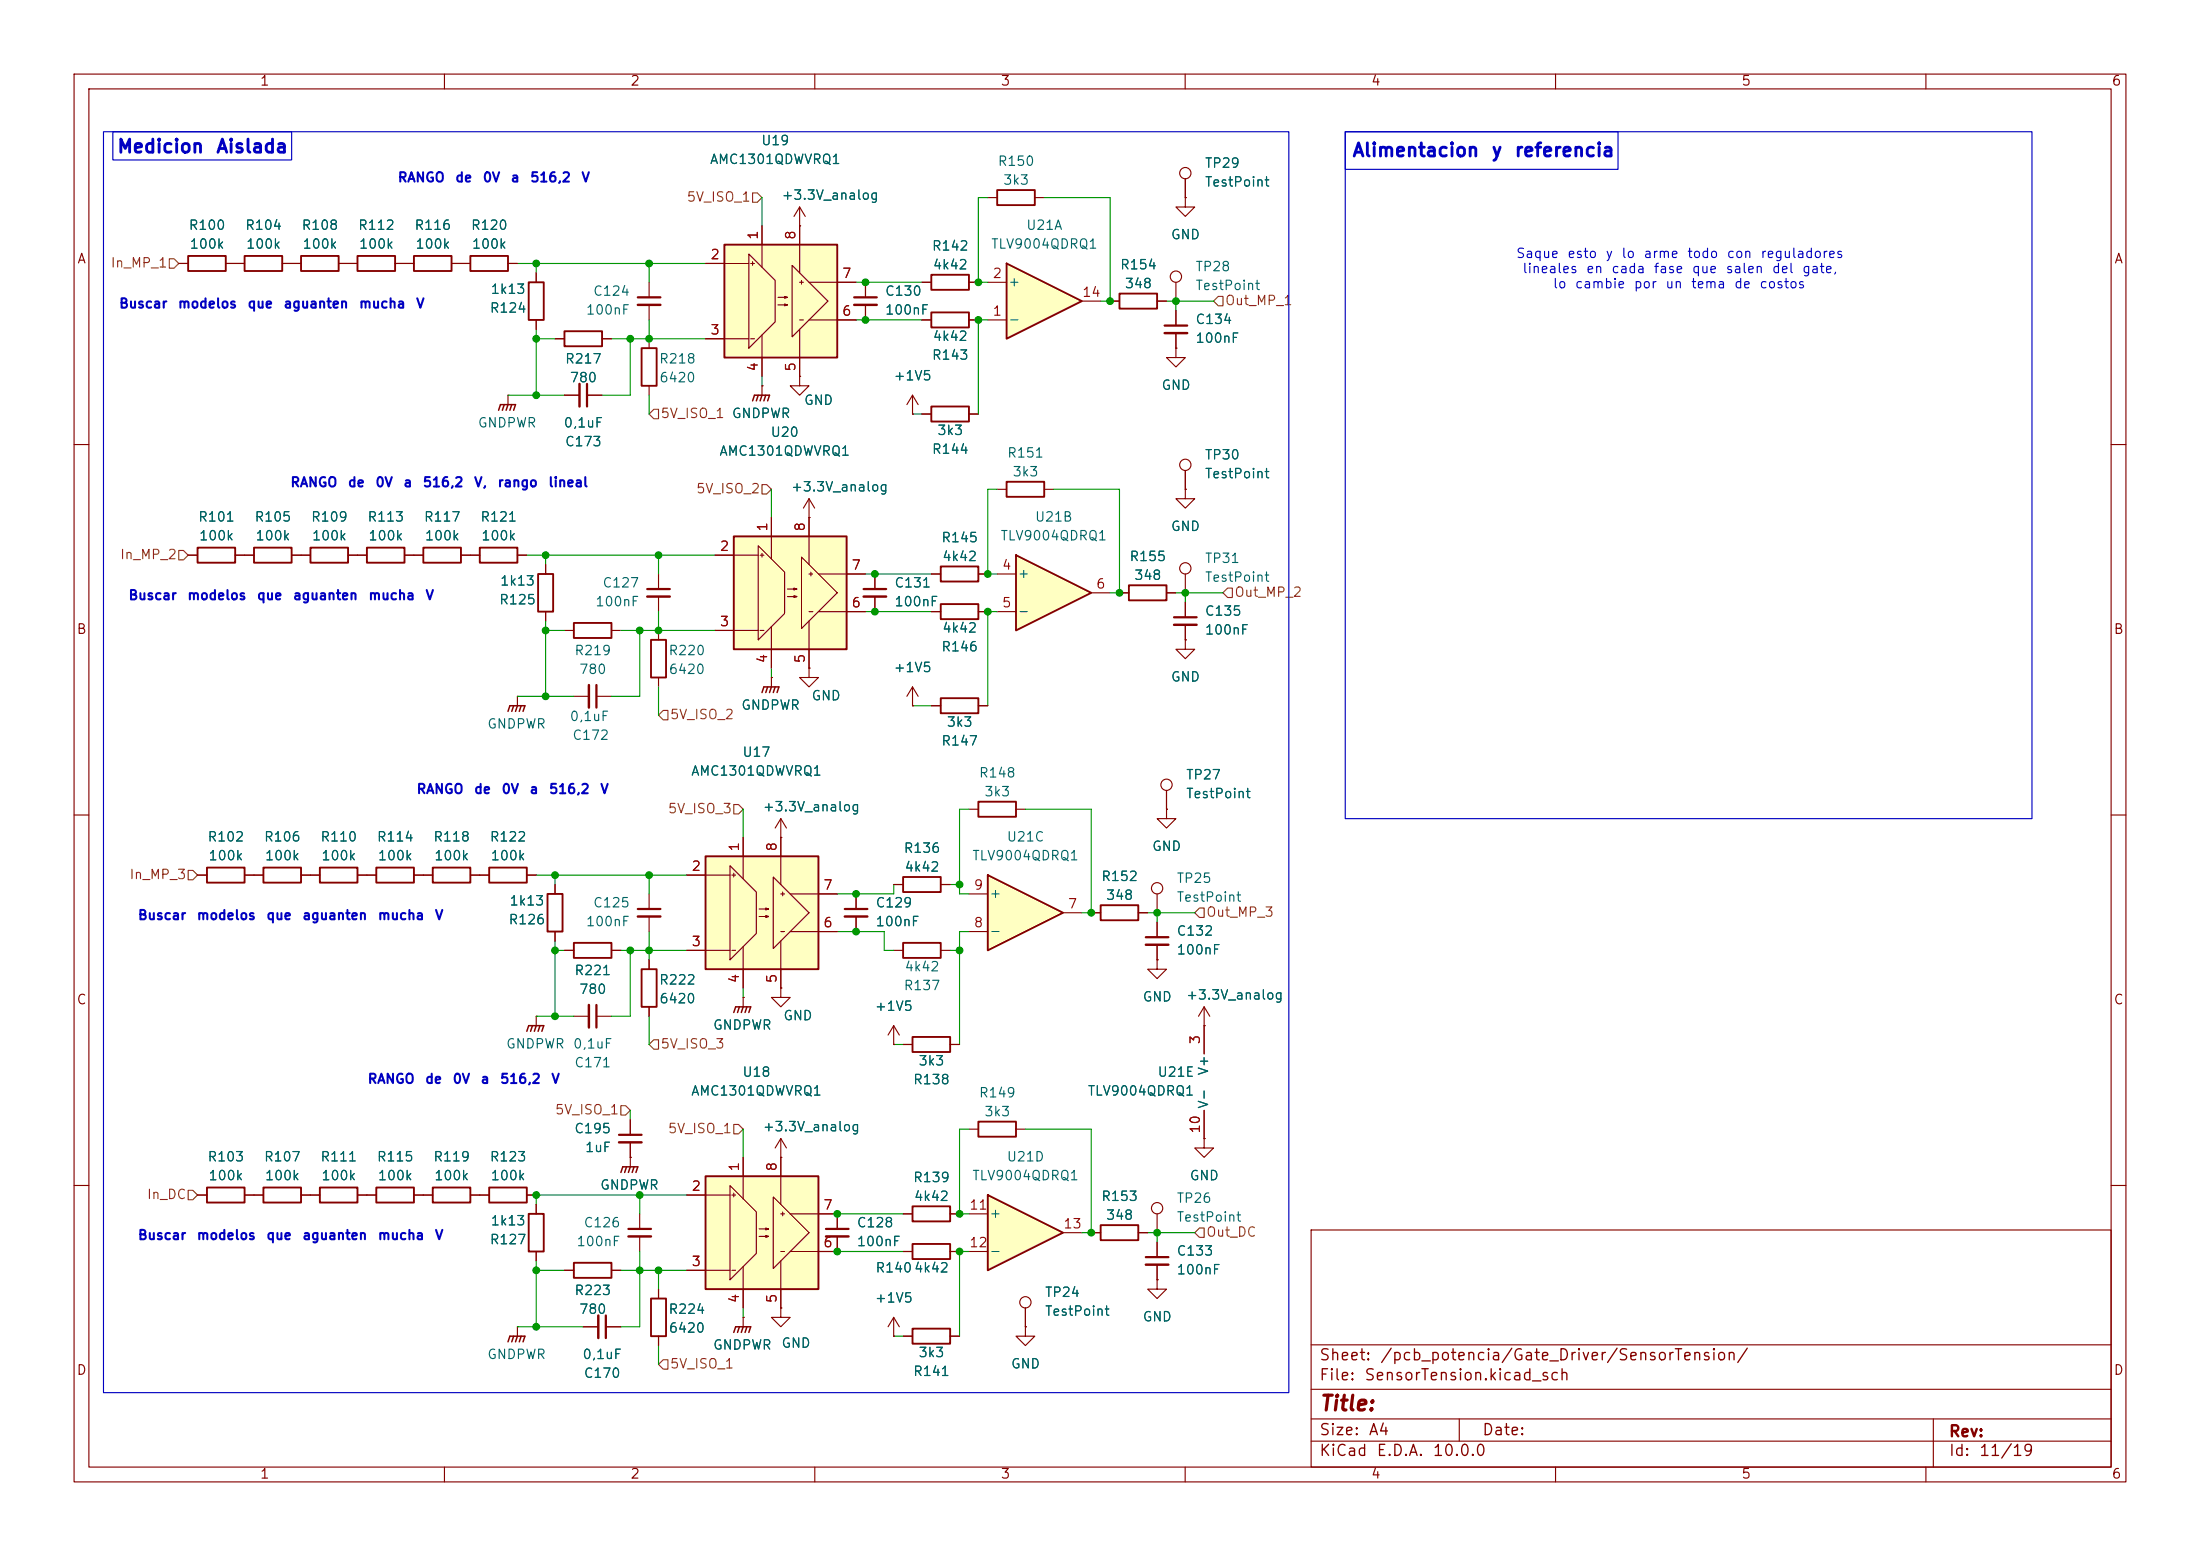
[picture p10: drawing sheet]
<svg xmlns="http://www.w3.org/2000/svg" width="297mm" height="210mm" viewBox="0 0 297 210" stroke-linecap="round" stroke-linejoin="round" font-family="sans-serif">
<g fill="none" stroke="#840000" stroke-width=".15">
<path d="M10 10h277v190h-277zM12 12h273v186h-273zM60 10v2M110 10v2M160 10v2M210 10v2M260 10v2M10 60h2M285 60h2M10 110h2M285 110h2M10 160h2"/>
<path d="M177 166h108v32h-108zM285 160h2M60 198v2M110 198v2M160 198v2M177 194.5h108M177 191.5h108M177 187.5h108M177 181.5h108M197 191.5v3M210 198v2M260 198v2"/>
<path d="M261 191.5v6.5"/>
</g>
<path d="M133.3 118.1l10.2 5.1-10.2 5.1z" fill="#ffffc2"/>
<g fill="none" stroke="#840000" stroke-width=".25">
<path d="M134.6 25.7h5.1v2h-5.1zM86.6 47h2v5.1h-2zM87.9 86.4h2v5h-2zM27.9 117.1h5.1v2h-5.1zM35.6 117.1h5v2h-5zM43.2 117.1h5.1v2h-5.1zM50.8 117.1h5.1v2h-5.1zM58.4 117.1h5.1v2h-5.1zM66 117.1h5.1v2h-5.1zM132.1 108.2h5.1v2h-5.1zM133.3 118.1l10.2 5.1-10.2 5.1zM77.5 127.3h5v2h-5z"/>
<path d="M86.6 130.8h2v5.1h-2zM27.9 160.3h5.1v2h-5.1zM35.6 160.3h5v2h-5zM43.2 160.3h5.1v2h-5.1zM50.8 160.3h5.1v2h-5.1zM58.4 160.3h5.1v2h-5.1zM66 160.3h5.1v2h-5.1zM71.4 163.8h2v5.1h-2z"/>
</g>
<g fill="none" stroke="#840000" stroke-width=".15">
<path d="M87.6 38.1v2M107.9 30.5h.1M107.9 27.9l-.7 1.3M107.9 27.9l.8 1.3M107.9 27.9v2.6M116.8 38.1v2M133.3 26.7h1.3M139.7 26.7h1.3M160 26.7v1.2h1.3l-1.3 1.3-1.3-1.3h1.3M160 26.7h.1M87.6 41.1v2.1M87.6 45.7v1.3"/>
<path d="M87.6 52.1v1.2M116.8 41.1v2.1M118.1 77.5v2M88.9 85.1v1.3M88.9 91.4v1.3M104.1 91.4h.1M104.1 91.4v1.3M109.2 90.2v1.2h1.3l-1.3 1.3-1.3-1.3h1.3M109.2 90.2h.1M118.1 80.5v2.1M26.7 118.1h1.2M33 118.1h2.6"/>
<path d="M40.6 118.1h2.6M48.3 118.1h2.5M55.9 118.1h2.5M63.5 118.1h2.5M71.1 118.1h1.3M130.8 109.2h1.3M137.2 109.2h1.2M72.4 137.2h.1M72.4 137.2v1.2M76.2 128.3h1.3M77.5 137.2h2M80.5 137.2h2"/>
<path d="M82.5 128.3h1.3M87.6 129.5v1.3M87.6 135.9v1.3M100.3 134.6h.1M100.3 134.6v1.3M105.4 133.4v1.2h1.3l-1.3 1.3-1.3-1.3h1.3M105.4 133.4h.1M130.8 125.7h2.5M130.8 120.7h2.5M143.5 123.2h2.5M156.2 129.5v1.3h1.3l-1.3 1.3-1.3-1.3h1.3M156.2 129.5h.1"/>
<path d="M156.2 124.5v2M156.2 127.5v2M162.6 138.4h.1M162.6 135.9l-.8 1.3M162.6 135.9l.7 1.3M162.6 135.9v6.3M162.6 153.7v1.2h1.2l-1.2 1.3-1.3-1.3h1.3M162.6 153.7h.1M162.6 149.9v3.8M26.7 161.3h1.2M33 161.3h2.6M40.6 161.3h2.6"/>
<path d="M48.3 161.3h2.5M55.9 161.3h2.5M63.5 161.3h2.5M71.1 161.3h1.3M72.4 162.6v1.2M72.4 168.9v1.3M113 163.8v2.1M113 166.9v2M138.4 179.1v1.2h1.3l-1.3 1.3-1.2-1.3h1.2M138.4 179.1h.1M156.2 172.7v1.3h1.3l-1.3 1.3-1.3-1.3h1.3M156.2 172.7h.1"/>
<path d="M156.2 163.8v2.6"/>
<circle cx="156.2" cy="163.1" r=".76"/>
</g>
<path d="M86.1 40.1h3.1M115.3 40.1h3.1M116.6 79.5h3M80.5 135.6v3.1M154.7 126.5h3M111.5 165.9h3.1" fill="none" stroke="#840000" stroke-width=".3"/>
<path d="M86.1 41.1h3.1M115.3 41.1h3.1M116.6 80.5h3M79.5 135.6v3.1M154.7 127.5h3M111.5 166.9h3.1" fill="none" stroke="#840000" stroke-width=".33"/>
<path d="M102.9 93.5l.2-.8h2.1l-.3 .8M103.6 92.7l-.2 .8M104.1 92.7l-.2 .8M104.6 92.7l-.2 .8M71.1 139.2l.3-.8h2l-.2 .8M71.9 138.4l-.3 .8M72.4 138.4l-.3 .8M72.9 138.4l-.3 .8M99.1 136.7l.2-.8h2l-.2 .8M99.8 135.9l-.2 .8M100.3 135.9l-.2 .8M100.8 135.9l-.2 .8" fill="none" stroke="#840000" stroke-width=".2"/>
<path d="M95.2 158.8h15.3v15.2h-15.3z" fill="#ffffc2"/>
<path d="M95.2 158.8h15.3v15.2h-15.3z" fill="none" stroke="#840000" stroke-width=".25"/>
<g fill="none" stroke="#840000" stroke-width=".15">
<path d="M100.3 156.2v5.6M105.4 156.2h.1M105.4 153.7v8.9M105.4 153.7l-.8 1.2M105.4 153.7l.8 1.2M92.7 161.3h5.9M92.7 171.5h5.9M98.6 160l3.5 3.6v5.6l-3.5 3.5zM98.8 161.3h.5M98.8 171.5h.5M99.1 161v.5M100.3 170.9v5.6"/>
<path d="M102.5 165.9h1.3l-.4 .1v-.3l.4 .2M102.5 166.9h1.3l-.4 .1v-.2l.4 .1M104.4 161.5l4.8 4.9-4.8 4.8zM105.4 170.2v6.3M105.4 163.8h.5M105.4 168.9h.5M105.7 163.6v.5M106.7 163.8h6.3M106.7 168.9h6.3M120.6 177.8l-.7 1.3M120.6 177.8l.8 1.3M120.6 177.8v2.5"/>
<path d="M156.2 167.6v2.1M156.2 170.7v2M120.6 180.3h.1"/>
</g>
<path d="M154.7 169.7h3" fill="none" stroke="#840000" stroke-width=".3"/>
<path d="M154.7 170.7h3" fill="none" stroke="#840000" stroke-width=".33"/>
<path d="M95.2 115.6h15.3v15.2h-15.3z" fill="#ffffc2"/>
<g fill="none" stroke="#840000" stroke-width=".25">
<path d="M25.4 34.5h5.1v2.1h-5.1zM33 34.5h5.1v2.1h-5.1zM40.6 34.5h5.1v2.1h-5.1zM48.3 34.5h5v2.1h-5zM55.9 34.5h5.1v2.1h-5.1zM63.5 34.5h5.1v2.1h-5.1zM71.4 38.1h2v5.1h-2zM125.7 37.1h5.1v2h-5.1zM76.2 44.7h5.1v2h-5.1zM125.7 42.2h5.1v2h-5.1zM26.7 73.9h5v2h-5zM34.3 73.9h5.1v2h-5.1z"/>
<path d="M41.9 73.9h5.1v2h-5.1zM49.5 73.9h5.1v2h-5.1zM57.1 73.9h5.1v2h-5.1zM64.8 73.9h5v2h-5zM72.6 77.5h2.1v5.1h-2.1zM77.5 84.1h5v2h-5zM127 94.2h5.1v2.1h-5.1zM127 81.5h5.1v2.1h-5.1zM95.2 115.6h15.3v15.2h-15.3zM121.9 118.4h5.1v2h-5.1zM73.9 120.7h2v5h-2zM148.6 122.2h5.1v2h-5.1z"/>
<path d="M77.5 170.4h5v2.1h-5zM87.9 175.3h2v5h-2zM123.2 179.3h5.1v2.1h-5.1z"/>
</g>
<g fill="none" stroke="#840000" stroke-width=".15">
<path d="M24.1 35.6h1.3M30.5 35.6h2.5M38.1 35.6h2.5M45.7 35.6h2.6M53.3 35.6h2.6M61 35.6h2.5M68.6 35.6h1.2M72.4 36.8v1.3M124.5 38.1h1.2M130.8 38.1h1.3M68.6 53.3h.1M68.6 53.3v1.3"/>
<path d="M72.4 43.2v1.3M74.9 45.7h1.3M76.2 53.3h2M79.2 53.3h2.1M81.3 45.7h1.2M123.2 55.9h.1M123.2 53.3v2.6M123.2 53.3l-.8 1.3M123.2 53.3l.8 1.3M124.5 43.2h1.2M130.8 43.2h1.3M25.4 74.9h1.3"/>
<path d="M31.7 74.9h2.6M39.4 74.9h2.5M47 74.9h2.5M54.6 74.9h2.5M62.2 74.9h2.6M69.8 74.9h1.3M73.7 76.2v1.3M88.9 77.5v2M69.8 94h.1M69.8 94v1.3M73.7 82.6v1.2M76.2 85.1h1.3"/>
<path d="M77.5 94h2M80.5 94h2M82.5 85.1h1.3M88.9 80.5v2.1M123.2 95.3h.1M123.2 92.7l-.8 1.3M123.2 92.7l.8 1.3M123.2 92.7v2.6M125.7 95.3h1.3M125.7 82.6h1.3M132.1 95.3h1.2M132.1 82.6h1.2"/>
<path d="M160 86.4v1.2h1.3l-1.3 1.3-1.3-1.3h1.3M160 86.4h.1M160 81.3v2M160 84.3v2.1M74.9 119.4v1.3M92.7 118.1h5.9M98.6 116.8l3.5 3.6v5.6l-3.5 3.5zM98.8 118.1h.5M99.1 117.9v.5M100.3 113v5.6M104.4 118.4l4.8 4.8-4.8 4.8zM105.4 113h.1"/>
<path d="M105.4 110.5v8.9M105.4 110.5l-.8 1.3M105.4 110.5l.8 1.3M120.6 119.4h1.3M127 119.4h1.3M157.5 109.2v1.3h1.2l-1.2 1.3-1.3-1.3h1.3M157.5 109.2h.1M157.5 106.7v2.5M74.9 125.7v1.3M87.6 120.7v2M87.6 123.7v2M92.7 128.3h5.9"/>
<path d="M98.8 128.3h.5M100.3 127.8v5.6M102.5 122.7h1.3l-.4 .1v-.2l.4 .1M102.5 123.7h1.3l-.4 .1v-.2l.4 .1M105.4 127v6.4M105.4 120.7h.5M105.4 125.7h.5M105.7 120.4v.5M106.7 120.7h6.3M106.7 125.7h6.3M115.6 120.7v2M115.6 123.7v2"/>
<path d="M147.3 123.2h1.3M153.7 123.2h1.2M156.2 120.7v2.5M85.1 156.2h.1M85.1 156.2v1.3M69.8 179.1h.1M69.8 179.1v1.2M76.2 171.5h1.3M78.7 179.1h2.1M81.8 179.1h2M82.5 171.5h1.3M86.4 163.8v2.1"/>
<path d="M86.4 166.9v2M88.9 174v1.3M100.3 177.8h.1M100.3 177.8v1.3M105.4 176.5v1.3h1.3l-1.3 1.3-1.3-1.3h1.3M105.4 176.5h.1M88.9 180.3v1.3M121.9 180.3h1.3M128.3 180.3h1.2"/>
<circle cx="156.2" cy="119.9" r=".76"/>
<circle cx="157.5" cy="105.9" r=".76"/>
</g>
<path d="M79.2 51.8v3.1M87.4 79.5h3M80.5 92.5v3M158.5 83.3h3M86.1 122.7h3.1M114 122.7h3.1M81.8 177.5v3.1M84.8 165.9h3.1" fill="none" stroke="#840000" stroke-width=".3"/>
<path d="M78.2 51.8v3.1M79.5 92.5v3M87.4 80.5h3M158.5 84.3h3M86.1 123.7h3.1M114 123.7h3.1M80.8 177.5v3.1M84.8 166.9h3.1" fill="none" stroke="#840000" stroke-width=".33"/>
<g fill="none" stroke="#840000" stroke-width=".2">
<path d="M67.3 55.4l.3-.8h2l-.3 .8M68.1 54.6l-.3 .8M68.6 54.6l-.3 .8M69.1 54.6l-.3 .8M68.6 96l.2-.7h2.1l-.3 .7M69.3 95.3l-.2 .7M69.8 95.3l-.2 .7M70.4 95.3l-.3 .7M83.8 158.2l.3-.7h2l-.2 .7M84.6 157.5l-.3 .7M85.1 157.5l-.3 .7M85.6 157.5l-.3 .7"/>
<path d="M99.1 179.8l.2-.7h2l-.2 .7M99.8 179.1l-.2 .7M100.3 179.1l-.2 .7M100.8 179.1l-.2 .7M68.6 181.1l.2-.8h2.1l-.3 .8M69.3 180.3l-.2 .8M69.8 180.3l-.2 .8M70.4 180.3l-.3 .8"/>
</g>
<path d="M135.9 35.6l10.1 5-10.1 5.1z" fill="#ffffc2"/>
<path d="M135.9 35.6l10.1 5-10.1 5.1zM151.1 39.6h5.1v2.1h-5.1zM125.7 54.9h5.1v2h-5.1zM127 76.5h5.1v2h-5.1zM135.9 65h5.1v2.1h-5.1zM148.6 165.4h5.1v2h-5.1z" fill="none" stroke="#840000" stroke-width=".25"/>
<g fill="none" stroke="#840000" stroke-width=".15">
<path d="M133.3 38.1h2.6M158.7 38.1v2.5M124.5 55.9h1.2M130.8 55.9h1.3M133.3 43.2h2.6M146 40.6h2.6M149.9 40.6h1.2M156.2 40.6h1.3M158.7 47v1.3h1.3l-1.3 1.2-1.2-1.2h1.2M158.7 47h.1M158.7 41.9v2M158.7 45v2"/>
<path d="M125.7 77.5h1.3M132.1 77.5h1.2M134.6 66h1.3M141 66h1.2M138.4 176.5v2.6M147.3 166.4h1.3M153.7 166.4h1.2"/>
<circle cx="158.7" cy="37.3" r=".76"/>
<circle cx="138.4" cy="175.8" r=".76"/>
</g>
<path d="M157.2 43.9h3.1" fill="none" stroke="#840000" stroke-width=".3"/>
<path d="M157.2 45h3.1" fill="none" stroke="#840000" stroke-width=".33"/>
<path d="M137.2 74.9l10.1 5.1-10.1 5.1z" fill="#ffffc2"/>
<path d="M137.2 74.9l10.1 5.1-10.1 5.1zM152.4 79h5.1v2h-5.1zM121.9 127.3h5.1v2h-5.1zM123.2 140h5.1v2h-5.1zM123.2 167.9h5.1v2h-5.1zM123.2 162.8h5.1v2h-5.1z" fill="none" stroke="#840000" stroke-width=".25"/>
<g fill="none" stroke="#840000" stroke-width=".15">
<path d="M107.9 50.8v1.3h1.3l-1.3 1.2-1.2-1.2h1.2M107.9 50.8h.1M109.2 69.9h.1M109.2 67.3l-.7 1.3M109.2 67.3l.8 1.3M109.2 67.3v2.6M134.6 77.5h2.6M160 66v1.3h1.3l-1.3 1.3-1.3-1.3h1.3M160 66h.1M160 63.5v2.5M160 77.5v2.5M134.6 82.6h2.6"/>
<path d="M147.3 80h2.6M151.1 80h1.3M157.5 80h1.2M120.6 128.3h1.3M120.6 138.4l-.7 1.3M120.6 138.4l.8 1.3M120.6 138.4v2.6M127 128.3h1.3M85.1 151.1v2.1M85.1 154.2v2M120.6 141h.1M121.9 141h1.3"/>
<path d="M128.3 141h1.2M121.9 168.9h1.3M121.9 163.8h1.3M128.3 168.9h1.2M128.3 163.8h1.2"/>
<circle cx="160" cy="62.7" r=".76"/>
<circle cx="160" cy="76.7" r=".76"/>
</g>
<path d="M83.6 153.2h3" fill="none" stroke="#840000" stroke-width=".3"/>
<path d="M83.6 154.2h3" fill="none" stroke="#840000" stroke-width=".33"/>
<path d="M133.3 161.3l10.2 5.1-10.2 5.1z" fill="#ffffc2"/>
<path d="M133.3 161.3l10.2 5.1-10.2 5.1z" fill="none" stroke="#840000" stroke-width=".25"/>
<path d="M130.8 163.8h2.5M130.8 168.9h2.5M143.5 166.4h2.5" fill="none" stroke="#840000" stroke-width=".15"/>
<path d="M99.1 72.4h15.2v15.2h-15.2z" fill="#ffffc2"/>
<path d="M99.1 72.4h15.2v15.2h-15.2zM132.1 151.4h5.1v2h-5.1z" fill="none" stroke="#840000" stroke-width=".25"/>
<g fill="none" stroke="#840000" stroke-width=".15">
<path d="M102.9 52.1h.1M102.9 52.1v1.2M96.5 74.9h5.9M102.4 73.7l3.5 3.5v5.6l-3.5 3.6zM102.6 74.9h.5M102.9 74.7v.5M104.1 69.9v5.5M106.3 79.5h1.3l-.4 .1v-.2l.4 .1M108.2 75.2l4.8 4.8-4.8 4.8zM109.2 69.9v6.3M109.2 77.5h.5M109.5 77.2v.5"/>
<path d="M110.5 77.5h6.3M96.5 85.1h5.9M102.6 85.1h.5M104.1 84.6v5.6M106.3 80.5h1.3l-.4 .1v-.2l.4 .1M109.2 83.8v6.4M109.2 82.6h.5M110.5 82.6h6.3M130.8 152.4h1.3M137.2 152.4h1.2"/>
</g>
<path d="M101.6 54.1l.3-.8h2l-.3 .8M102.4 53.3l-.3 .8M102.9 53.3l-.3 .8M103.4 53.3l-.3 .8" fill="none" stroke="#840000" stroke-width=".2"/>
<path d="M97.8 33h15.2v15.3h-15.2z" fill="#ffffc2"/>
<path d="M97.8 33h15.2v15.3h-15.2z" fill="none" stroke="#840000" stroke-width=".25"/>
<g fill="none" stroke="#840000" stroke-width=".15">
<path d="M24.1 35.6h1.3M30.5 35.6h2.5M38.1 35.6h2.5M45.7 35.6h2.6M53.3 35.6h2.6M61 35.6h2.5M68.6 35.6h1.2M72.4 36.8v1.3M95.2 35.6h5.9M101.1 34.3l3.5 3.5v5.6l-3.5 3.6zM101.3 35.6h.6M101.6 35.3v.5"/>
<path d="M102.9 30.5v5.6M106.9 35.8l4.9 4.8-4.9 4.9zM107.9 30.5h.1M107.9 30.5v6.3M107.9 38.1h.6M108.2 37.8v.6M109.2 38.1h6.4M116.8 38.1v2M124.5 38.1h1.2M130.8 38.1h1.3M160 26.7h.1M160 24.1v2.6"/>
<path d="M72.4 43.2v1.3M74.9 45.7h1.3M76.2 53.3h2M79.2 53.3h2.1M81.3 45.7h1.2M95.2 45.7h5.9M101.3 45.7h.6M102.9 52.1h.1M102.9 45.2v5.6M105 40.1h1.3l-.4 .2v-.3l.4 .1M105 41.1h1.3l-.4 .2v-.3l.4 .1M107.9 50.8h.1"/>
<path d="M107.9 44.5v6.3M107.9 43.2h.6M109.2 43.2h6.4M116.8 41.1v2.1M123.2 55.9h.1M124.5 43.2h1.2M124.5 55.9h1.2M130.8 43.2h1.3M130.8 55.9h1.3M149.9 40.6h1.2M156.2 40.6h1.3M158.7 47h.1"/>
<path d="M158.7 41.9v2M158.7 45v2M25.4 74.9h1.3M31.7 74.9h2.6M39.4 74.9h2.5M47 74.9h2.5M54.6 74.9h2.5M62.2 74.9h2.6M69.8 74.9h1.3M73.7 76.2v1.3M96.5 74.9h2.6M104.1 69.9v2.5"/>
<path d="M109.2 69.9h.1M109.2 69.9v2.5M114.3 77.5h2.5M118.1 77.5v2M125.7 77.5h1.3M132.1 77.5h1.2M160 66h.1M160 63.5v2.5M73.7 82.6v1.2M96.5 85.1h2.6M104.1 91.4h.1M104.1 87.6v2.6"/>
<path d="M109.2 90.2h.1M109.2 87.6v2.6M114.3 82.6h2.5M118.1 80.5v2.1M123.2 95.3h.1M125.7 95.3h1.3M125.7 82.6h1.3M132.1 95.3h1.2M132.1 82.6h1.2M151.1 80h1.3M157.5 80h1.2M160 86.4h.1"/>
<path d="M160 81.3v2M160 84.3v2.1M26.7 118.1h1.2M33 118.1h2.6M40.6 118.1h2.6M48.3 118.1h2.5M55.9 118.1h2.5M63.5 118.1h2.5M71.1 118.1h1.3M74.9 119.4v1.3M92.7 118.1h2.5M100.3 113v2.6"/>
<path d="M105.4 113h.1M105.4 113v2.6M120.6 119.4h1.3M127 119.4h1.3M157.5 109.2h.1M157.5 106.7v2.5M74.9 125.7v1.3M76.2 128.3h1.3M82.5 128.3h1.3M87.6 129.5v1.3M87.6 135.9v1.3M92.7 128.3h2.5"/>
<path d="M100.3 134.6h.1M100.3 130.8v2.6M105.4 133.4h.1M105.4 130.8v2.6M110.5 125.7h2.5M110.5 120.7h2.5M115.6 120.7v2M115.6 123.7v2M147.3 123.2h1.3M153.7 123.2h1.2M156.2 129.5h.1M156.2 124.5v2"/>
<path d="M156.2 127.5v2M162.6 138.4h.1M162.6 138.4v3.8M85.1 156.2h.1M85.1 151.1v2.1M85.1 154.2v2M100.3 156.2v2.6M105.4 156.2h.1M105.4 156.2v2.6M120.6 141h.1M121.9 141h1.3M128.3 141h1.2"/>
<path d="M162.6 153.7h.1M162.6 149.9v3.8M26.7 161.3h1.2M33 161.3h2.6M40.6 161.3h2.6M48.3 161.3h2.5M55.9 161.3h2.5M63.5 161.3h2.5M71.1 161.3h1.3M72.4 162.6v1.2M72.4 168.9v1.3M76.2 171.5h1.3"/>
<path d="M78.7 179.1h2.1M81.8 179.1h2M82.5 171.5h1.3M88.9 174v1.3M92.7 161.3h2.5M92.7 171.5h2.5M100.3 177.8h.1M100.3 174v2.5M105.4 176.5h.1M105.4 174v2.5M110.5 163.8h2.5v2.1M113 166.9v2h-2.5"/>
<path d="M121.9 168.9h1.3M121.9 163.8h1.3M128.3 168.9h1.2M128.3 163.8h1.2M138.4 179.1h.1M138.4 176.5v2.6M147.3 166.4h1.3M153.7 166.4h1.2M156.2 172.7h.1M156.2 167.6v2.1M156.2 170.7v2M88.9 180.3v1.3"/>
<path d="M120.6 180.3h.1M121.9 180.3h1.3M128.3 180.3h1.2"/>
<circle cx="160" cy="23.4" r=".76"/>
</g>
<g fill="none" stroke="#725600" stroke-width=".15">
<path d="M22.9 34.9h.6l.6 .7-.6 .6h-.6zM101.6 26h.6l.7 .7-.7 .6h-.6zM87.6 55.9l.7-.7h.6v1.3h-.6zM164.5 40h.6v1.3h-.6l-.7-.7zM24.1 74.3h.7l.6 .6-.6 .7h-.7zM102.9 65.4h.6l.6 .6-.6 .7h-.6zM165.7 79.4h.7v1.2h-.7l-.6-.6zM89.5 95.9h.7v1.3h-.7l-.6-.7zM25.4 117.5h.6l.7 .6-.7 .6h-.6zM99.1 108.6h.6l.6 .6-.6 .7h-.6zM161.9 122.6h.7v1.2h-.7l-.6-.6zM83.8 149.2h.7l.6 .7-.6 .6h-.7z"/>
<path d="M88.3 140.3h.6v1.3h-.6l-.7-.6zM99.1 151.8h.6l.6 .6-.6 .6h-.6zM25.4 160.7h.6l.7 .6-.7 .6h-.6zM161.9 165.7h.7v1.3h-.7l-.6-.6zM89.5 183.5h.7v1.3h-.7l-.6-.6z"/>
</g>
<g fill="none" stroke="#009600" stroke-width=".15">
<path d="M69.8 35.6h25.4M72.4 35.6v1.2M87.6 35.6v2.5M102.9 26.7v3.8M115.6 38.1h8.9M133.3 26.7h-1.2v11.4h1.2M141 26.7h8.9v13.9h-1.3M68.6 53.3h7.6M72.4 44.5v8.8M72.4 45.7h2.5M82.5 45.7h12.7M85.1 45.7v7.6h-3.8"/>
<path d="M87.6 43.2v2.5M87.6 53.3v2.6M102.9 50.8v1.3M115.6 43.2h8.9M123.2 55.9h1.3M133.3 43.2h-1.2v12.7M157.5 40.6h6.3M158.7 40.6v1.3M71.1 74.9h25.4M73.7 74.9v1.3M88.9 74.9v2.6M104.1 66v3.9"/>
<path d="M116.8 77.5h8.9M134.6 66h-1.3v11.5h1.3M142.2 66h8.9v14h-1.2M69.8 94h7.7M73.7 85.1h2.5M73.7 83.8v10.2M83.8 85.1h12.7M86.4 85.1v8.9h-3.9M88.9 82.6v2.5M88.9 92.7v3.8M104.1 90.2v1.2M116.8 82.6h8.9"/>
<path d="M123.2 95.3h2.5M134.6 82.6h-1.3v12.7M158.7 80h6.4M160 80v1.3M72.4 118.1h20.3M74.9 118.1v1.3M87.6 118.1v2.6M100.3 109.2v3.8M120.6 119.4v1.3h-7.6M128.3 119.4h1.2M130.8 109.2h-1.3v11.5h1.3M138.4 109.2h8.9v14h-1.3"/>
<path d="M72.4 137.2h5.1M74.9 127v10.2M74.9 128.3h1.3M83.8 128.3h8.9M85.1 128.3v8.9h-2.6M87.6 125.7v3.8M87.6 137.2v3.8M100.3 133.4v1.2M113 125.7h6.4v2.6h1.2M128.3 128.3h1.2M130.8 125.7h-1.3v15.3M154.9 123.2h6.4"/>
<path d="M156.2 123.2v1.3M85.1 149.9v1.2M100.3 152.4v3.8M120.6 141h1.3M130.8 152.4h-1.3v11.4h1.3M138.4 152.4h8.9v14h-1.3M69.8 179.1h8.9M72.4 171.5h3.8M72.4 170.2v8.9M83.8 171.5h8.9M86.4 161.3v2.5M86.4 168.9v10.2h-2.6"/>
<path d="M88.9 171.5v2.5M92.7 161.3h-20.3v1.3M100.3 176.5v1.3M113 168.9h8.9M113 163.8h8.9M130.8 168.9h-1.3v11.4M154.9 166.4h6.4M156.2 166.4v1.2M88.9 181.6v2.6M120.6 180.3h1.3"/>
</g>
<path d="M14 17.8h160v170.2h-160zM15.2 17.8h24.2v3.8h-24.2zM181.6 17.8h36.8v5.1h-36.8zM181.6 17.8h92.7v92.7h-92.7z" fill="none" stroke="#0000c2" stroke-width=".15"/>
<g fill="#009600" stroke="#009600" stroke-width=".14">
<circle cx="72.4" cy="171.5" r=".46"/>
<circle cx="72.4" cy="161.3" r=".46"/>
<circle cx="118.1" cy="77.5" r=".46"/>
<circle cx="118.1" cy="82.6" r=".46"/>
<circle cx="129.5" cy="128.3" r=".46"/>
<circle cx="87.6" cy="118.1" r=".46"/>
<circle cx="156.2" cy="123.2" r=".46"/>
<circle cx="147.3" cy="123.2" r=".46"/>
<circle cx="129.5" cy="119.4" r=".46"/>
<circle cx="115.6" cy="125.7" r=".46"/>
<circle cx="147.3" cy="166.4" r=".46"/>
<circle cx="156.2" cy="166.4" r=".46"/>
<circle cx="129.5" cy="168.9" r=".46"/>
<circle cx="113" cy="168.9" r=".46"/>
<circle cx="113" cy="163.8" r=".46"/>
<circle cx="86.4" cy="161.3" r=".46"/>
<circle cx="88.9" cy="171.5" r=".46"/>
<circle cx="86.4" cy="171.5" r=".46"/>
<circle cx="72.4" cy="179.1" r=".46"/>
<circle cx="73.7" cy="85.1" r=".46"/>
<circle cx="86.4" cy="85.1" r=".46"/>
<circle cx="85.1" cy="45.7" r=".46"/>
<circle cx="72.4" cy="45.7" r=".46"/>
<circle cx="72.4" cy="35.6" r=".46"/>
<circle cx="88.9" cy="74.9" r=".46"/>
<circle cx="116.8" cy="43.2" r=".46"/>
<circle cx="72.4" cy="53.3" r=".46"/>
<circle cx="116.8" cy="38.1" r=".46"/>
<circle cx="87.6" cy="45.7" r=".46"/>
<circle cx="73.7" cy="74.9" r=".46"/>
<circle cx="87.6" cy="35.6" r=".46"/>
<circle cx="129.5" cy="163.8" r=".46"/>
<circle cx="74.9" cy="128.3" r=".46"/>
<circle cx="73.7" cy="94" r=".46"/>
<circle cx="74.9" cy="137.2" r=".46"/>
<circle cx="74.9" cy="118.1" r=".46"/>
<circle cx="85.1" cy="128.3" r=".46"/>
<circle cx="87.6" cy="128.3" r=".46"/>
<circle cx="115.6" cy="120.7" r=".46"/>
<circle cx="132.1" cy="38.1" r=".46"/>
<circle cx="133.3" cy="82.6" r=".46"/>
<circle cx="160" cy="80" r=".46"/>
<circle cx="149.9" cy="40.6" r=".46"/>
<circle cx="151.1" cy="80" r=".46"/>
<circle cx="133.3" cy="77.5" r=".46"/>
<circle cx="132.1" cy="43.2" r=".46"/>
<circle cx="158.7" cy="40.6" r=".46"/>
<circle cx="88.9" cy="85.1" r=".46"/>
</g>
<text font-size="2" fill="#840000" x="178" y="190.9">Title:</text>
<g font-size="1.8" fill="#0000c2">
<text x="15.7" y="21.1">Medicion</text>
<text x="29.1" y="21.1">Aislada</text>
<text x="182.5" y="21.6">Alimentacion</text>
<text x="201.2" y="21.6">y</text>
<text x="204.4" y="21.6">referencia</text>
</g>
<g font-size="1.5" fill="#840000">
<text x="178" y="184">Sheet:</text>
<text x="186.2" y="184">/pcb_potencia/Gate_Driver/SensorTension/</text>
<text x="178" y="186.7">File:</text>
<text x="184.1" y="186.7">SensorTension.kicad_sch</text>
<text x="178" y="196.9">KiCad</text>
<text x="178" y="194.1">Size:</text>
<text x="184.7" y="194.1">A4</text>
<text x="185.7" y="196.9">E.D.A.</text>
<text x="193.3" y="196.9">10.0.0</text>
<text x="200" y="194.1">Date:</text>
<text x="263" y="194.3">Rev:</text>
<text x="263" y="196.9">Id:</text>
<text x="267.1" y="196.9">11/19</text>
</g>
<g font-size="1.3" fill="#840000">
<text x="35" y="11.9">1</text>
<text x="85" y="11.9">2</text>
<text x="135" y="11.9">3</text>
<text x="185" y="11.9">4</text>
<text x="235" y="11.9">5</text>
<text x="285" y="11.9">6</text>
<text x="10.3" y="35.9">A</text>
<text x="285.3" y="35.9">A</text>
<text x="10.3" y="85.9">B</text>
<text x="285.3" y="85.9">B</text>
<text x="10.3" y="135.9">C</text>
<text x="285.3" y="135.9">C</text>
<text x="10.3" y="185.9">D</text>
<text x="285.3" y="185.9">D</text>
<text x="35" y="199.9">1</text>
<text x="85" y="199.9">2</text>
<text x="135" y="199.9">3</text>
<text x="185" y="199.9">4</text>
<text x="235" y="199.9">5</text>
<text x="285" y="199.9">6</text>
</g>
<g font-size="1.3" fill="#006464">
<text x="95.7" y="22.5">AMC1301QDWVRQ1</text>
<text x="102.7" y="19.9">U19</text>
<text x="134.6" y="22.7">R150</text>
<text x="162.6" y="23">TP29</text>
<text x="105.4" y="27.3">+3.3V_analog</text>
<text x="135.3" y="25.2">3k3</text>
<text x="162.6" y="25.5">TestPoint</text>
<text x="25.4" y="31.3">R100</text>
<text x="25.5" y="33.9">100k</text>
<text x="33" y="31.3">R104</text>
<text x="33.1" y="33.9">100k</text>
<text x="40.6" y="31.3">R108</text>
<text x="40.8" y="33.9">100k</text>
<text x="48.2" y="31.3">R112</text>
<text x="48.4" y="33.9">100k</text>
<text x="55.9" y="31.3">R116</text>
<text x="56" y="33.9">100k</text>
<text x="63.5" y="31.3">R120</text>
<text x="63.6" y="33.9">100k</text>
<text x="125.7" y="34.1">R142</text>
<text x="133.7" y="33.9">TLV9004QDRQ1</text>
<text x="138.4" y="31.3">U21A</text>
<text x="158" y="32.6">GND</text>
<text x="66.2" y="40">1k13</text>
<text x="80" y="40.2">C124</text>
<text x="119.4" y="40.2">C130</text>
<text x="125.8" y="36.7">4k42</text>
<text x="136" y="39">+</text>
<text x="151.1" y="36.7">R154</text>
<text x="151.8" y="39.2">348</text>
<text x="161.3" y="39.5">TestPoint</text>
<text x="161.3" y="36.9">TP28</text>
<text x="66" y="42.5">R124</text>
<text x="79" y="42.8">100nF</text>
<text x="119.4" y="42.8">100nF</text>
<text x="125.8" y="46.3">4k42</text>
<text x="136" y="44">-</text>
<text x="161.3" y="44">C134</text>
<text x="161.3" y="46.6">100nF</text>
<text x="76.2" y="49.4">R217</text>
<text x="76.8" y="51.9">780</text>
<text x="88.9" y="49.4">R218</text>
<text x="88.9" y="51.9">6420</text>
<text x="120.5" y="51.7">+1V5</text>
<text x="125.7" y="48.9">R143</text>
<text x="156.7" y="52.9">GND</text>
<text x="64.4" y="58">GNDPWR</text>
<text x="76" y="58">0,1uF</text>
<text x="98.7" y="56.7">GNDPWR</text>
<text x="103.9" y="59.3">U20</text>
<text x="108.5" y="55">GND</text>
<text x="126.4" y="59">3k3</text>
<text x="76.2" y="60.6">C173</text>
<text x="97" y="61.8">AMC1301QDWVRQ1</text>
<text x="125.7" y="61.6">R144</text>
<text x="135.9" y="62.1">R151</text>
<text x="136.6" y="64.6">3k3</text>
<text x="162.6" y="64.9">TestPoint</text>
<text x="162.6" y="62.3">TP30</text>
<text x="26.7" y="70.7">R101</text>
<text x="34.3" y="70.7">R105</text>
<text x="41.9" y="70.7">R109</text>
<text x="49.5" y="70.7">R113</text>
<text x="57.1" y="70.7">R117</text>
<text x="64.8" y="70.7">R121</text>
<text x="106.7" y="66.6">+3.3V_analog</text>
<text x="139.6" y="70.7">U21B</text>
<text x="158" y="72">GND</text>
<text x="26.8" y="73.3">100k</text>
<text x="34.4" y="73.3">100k</text>
<text x="42" y="73.3">100k</text>
<text x="49.6" y="73.3">100k</text>
<text x="57.3" y="73.3">100k</text>
<text x="64.9" y="73.3">100k</text>
<text x="127" y="73.5">R145</text>
<text x="127.1" y="76">4k42</text>
<text x="135" y="73.3">TLV9004QDRQ1</text>
<text x="152.4" y="76">R155</text>
<text x="162.6" y="76.3">TP31</text>
<text x="67.3" y="81.9">R125</text>
<text x="67.4" y="79.3">1k13</text>
<text x="80.3" y="82.1">100nF</text>
<text x="81.2" y="79.6">C127</text>
<text x="120.7" y="79.6">C131</text>
<text x="120.7" y="82.1">100nF</text>
<text x="137.3" y="78.3">+</text>
<text x="137.3" y="83.4">-</text>
<text x="153" y="78.6">348</text>
<text x="162.6" y="83.4">C135</text>
<text x="162.6" y="78.8">TestPoint</text>
<text x="77.5" y="88.7">R219</text>
<text x="90.2" y="88.7">R220</text>
<text x="127" y="88.2">R146</text>
<text x="127.1" y="85.7">4k42</text>
<text x="162.6" y="86">100nF</text>
<text x="78.1" y="91.3">780</text>
<text x="90.2" y="91.3">6420</text>
<text x="109.5" y="94.8">GND</text>
<text x="120.5" y="91">+1V5</text>
<text x="158" y="92.3">GND</text>
<text x="65.7" y="98.7">GNDPWR</text>
<text x="76.8" y="97.6">0,1uF</text>
<text x="77.2" y="100.2">C172</text>
<text x="100" y="96.1">GNDPWR</text>
<text x="127" y="100.9">R147</text>
<text x="127.7" y="98.4">3k3</text>
<text x="93.2" y="105">AMC1301QDWVRQ1</text>
<text x="100.1" y="102.5">U17</text>
<text x="132.1" y="105.3">R148</text>
<text x="132.8" y="107.8">3k3</text>
<text x="160" y="105.5">TP27</text>
<text x="27.9" y="113.9">R102</text>
<text x="35.5" y="113.9">R106</text>
<text x="43.2" y="113.9">R110</text>
<text x="50.8" y="113.9">R114</text>
<text x="58.4" y="113.9">R118</text>
<text x="66" y="113.9">R122</text>
<text x="102.9" y="109.8">+3.3V_analog</text>
<text x="135.8" y="113.9">U21C</text>
<text x="160" y="108.1">TestPoint</text>
<text x="28.1" y="116.4">100k</text>
<text x="35.7" y="116.4">100k</text>
<text x="43.3" y="116.4">100k</text>
<text x="50.9" y="116.4">100k</text>
<text x="58.5" y="116.4">100k</text>
<text x="66.2" y="116.4">100k</text>
<text x="121.9" y="115.4">R136</text>
<text x="122" y="118">4k42</text>
<text x="131.2" y="116.4">TLV9004QDRQ1</text>
<text x="148.6" y="119.2">R152</text>
<text x="155.4" y="115.2">GND</text>
<text x="158.8" y="119.5">TP25</text>
<text x="68.6" y="125.1">R126</text>
<text x="68.7" y="122.5">1k13</text>
<text x="79" y="125.3">100nF</text>
<text x="80" y="122.8">C125</text>
<text x="118.1" y="122.8">C129</text>
<text x="118.1" y="125.3">100nF</text>
<text x="133.5" y="121.5">+</text>
<text x="149.2" y="121.8">348</text>
<text x="158.8" y="122">TestPoint</text>
<text x="77.5" y="131.9">R221</text>
<text x="122" y="131.4">4k42</text>
<text x="133.5" y="126.6">-</text>
<text x="158.8" y="126.6">C132</text>
<text x="158.8" y="129.1">100nF</text>
<text x="78.1" y="134.5">780</text>
<text x="88.9" y="133.2">R222</text>
<text x="88.9" y="135.7">6420</text>
<text x="118" y="136.8">+1V5</text>
<text x="121.9" y="134">R137</text>
<text x="154.2" y="135.5">GND</text>
<text x="160" y="135.2">+3.3V_analog</text>
<text x="68.2" y="141.8">GNDPWR</text>
<text x="77.3" y="141.8">0,1uF</text>
<text x="96.2" y="139.3">GNDPWR</text>
<text x="105.7" y="138">GND</text>
<text x="77.5" y="144.4">C171</text>
<text x="93.2" y="148.2">AMC1301QDWVRQ1</text>
<text x="100.1" y="145.6">U18</text>
<text x="123.2" y="146.7">R138</text>
<text x="123.9" y="144.1">3k3</text>
<text x="132.1" y="148.4">R149</text>
<text x="146.7" y="148.2">TLV9004QDRQ1</text>
<text x="156.2" y="145.6">U21E</text>
<text x="163.4" y="149.7" transform="rotate(-90 163.4 149.7)">V-</text>
<text x="163.4" y="145.2" transform="rotate(-90 163.4 145.2)">V+</text>
<text x="77.4" y="153.3">C195</text>
<text x="78.9" y="155.8">1uF</text>
<text x="102.9" y="153">+3.3V_analog</text>
<text x="132.8" y="151">3k3</text>
<text x="27.9" y="157.1">R103</text>
<text x="28.1" y="159.6">100k</text>
<text x="35.5" y="157.1">R107</text>
<text x="35.7" y="159.6">100k</text>
<text x="43.2" y="157.1">R111</text>
<text x="43.3" y="159.6">100k</text>
<text x="50.8" y="157.1">R115</text>
<text x="50.9" y="159.6">100k</text>
<text x="58.4" y="157.1">R119</text>
<text x="58.5" y="159.6">100k</text>
<text x="66" y="157.1">R123</text>
<text x="66.2" y="159.6">100k</text>
<text x="80.9" y="160.9">GNDPWR</text>
<text x="123.2" y="159.9">R139</text>
<text x="131.2" y="159.6">TLV9004QDRQ1</text>
<text x="135.8" y="157.1">U21D</text>
<text x="160.5" y="159.6">GND</text>
<text x="66.2" y="165.7">1k13</text>
<text x="78.7" y="166">C126</text>
<text x="115.6" y="166">C128</text>
<text x="123.3" y="162.4">4k42</text>
<text x="133.5" y="164.7">+</text>
<text x="148.6" y="162.4">R153</text>
<text x="149.2" y="164.9">348</text>
<text x="158.8" y="165.2">TestPoint</text>
<text x="158.8" y="162.7">TP26</text>
<text x="66" y="168.2">R127</text>
<text x="77.7" y="168.5">100nF</text>
<text x="115.6" y="168.5">100nF</text>
<text x="118.1" y="172.1">R140</text>
<text x="123.3" y="172.1">4k42</text>
<text x="133.5" y="169.8">-</text>
<text x="158.8" y="169.8">C133</text>
<text x="158.8" y="172.3">100nF</text>
<text x="77.5" y="175.1">R223</text>
<text x="78.1" y="177.6">780</text>
<text x="90.2" y="177.6">R224</text>
<text x="118" y="176.1">+1V5</text>
<text x="141" y="177.9">TestPoint</text>
<text x="141" y="175.4">TP24</text>
<text x="154.2" y="178.7">GND</text>
<text x="65.7" y="183.7">GNDPWR</text>
<text x="78.5" y="183.7">0,1uF</text>
<text x="90.2" y="180.2">6420</text>
<text x="96.2" y="182.5">GNDPWR</text>
<text x="105.4" y="182.2">GND</text>
<text x="123.9" y="183.5">3k3</text>
<text x="136.4" y="185">GND</text>
<text x="78.7" y="186.3">C170</text>
<text x="123.2" y="186">R141</text>
</g>
<g font-size="1.3" fill="#0000c2">
<text x="53.6" y="24.9">RANGO</text>
<text x="61.4" y="24.9">de</text>
<text x="65.1" y="24.9">0V</text>
<text x="68.9" y="24.9">a</text>
<text x="71.5" y="24.9">516,2</text>
<text x="78.4" y="24.9">V</text>
<text x="204.6" y="35.1">Saque</text>
<text x="211.5" y="35.1">esto</text>
<text x="216.7" y="35.1">y</text>
<text x="218.8" y="35.1">lo</text>
<text x="221.8" y="35.1">arme</text>
<text x="227.7" y="35.1">todo</text>
<text x="233" y="35.1">con</text>
<text x="237.6" y="35.1">reguladores</text>
<text x="16" y="41.9">Buscar</text>
<text x="23.9" y="41.9">modelos</text>
<text x="33.3" y="41.9">que</text>
<text x="38.2" y="41.9">aguanten</text>
<text x="48.4" y="41.9">mucha</text>
<text x="56.1" y="41.9">V</text>
<text x="205.4" y="37.2">lineales</text>
<text x="209.5" y="39.2">lo</text>
<text x="212.5" y="39.2">cambie</text>
<text x="214" y="37.2">en</text>
<text x="217.4" y="37.2">cada</text>
<text x="220.5" y="39.2">por</text>
<text x="223.2" y="37.2">fase</text>
<text x="224.7" y="39.2">un</text>
<text x="228.2" y="39.2">tema</text>
<text x="228.3" y="37.2">que</text>
<text x="232.9" y="37.2">salen</text>
<text x="234" y="39.2">de</text>
<text x="237.4" y="39.2">costos</text>
<text x="239.1" y="37.2">del</text>
<text x="243.2" y="37.2">gate,</text>
<text x="39.1" y="66">RANGO</text>
<text x="46.9" y="66">de</text>
<text x="50.6" y="66">0V</text>
<text x="54.4" y="66">a</text>
<text x="57" y="66">516,2</text>
<text x="63.9" y="66">V,</text>
<text x="67.1" y="66">rango</text>
<text x="73.9" y="66">lineal</text>
<text x="17.3" y="81.3">Buscar</text>
<text x="25.2" y="81.3">modelos</text>
<text x="34.6" y="81.3">que</text>
<text x="39.5" y="81.3">aguanten</text>
<text x="49.6" y="81.3">mucha</text>
<text x="57.3" y="81.3">V</text>
<text x="56.1" y="107.4">RANGO</text>
<text x="63.9" y="107.4">de</text>
<text x="67.6" y="107.4">0V</text>
<text x="71.4" y="107.4">a</text>
<text x="74" y="107.4">516,2</text>
<text x="80.9" y="107.4">V</text>
<text x="18.5" y="124.5">Buscar</text>
<text x="26.5" y="124.5">modelos</text>
<text x="35.9" y="124.5">que</text>
<text x="40.7" y="124.5">aguanten</text>
<text x="50.9" y="124.5">mucha</text>
<text x="58.6" y="124.5">V</text>
<text x="49.5" y="146.6">RANGO</text>
<text x="57.3" y="146.6">de</text>
<text x="61" y="146.6">0V</text>
<text x="64.8" y="146.6">a</text>
<text x="67.4" y="146.6">516,2</text>
<text x="74.3" y="146.6">V</text>
<text x="18.5" y="167.6">Buscar</text>
<text x="26.5" y="167.6">modelos</text>
<text x="35.9" y="167.6">que</text>
<text x="40.7" y="167.6">aguanten</text>
<text x="50.9" y="167.6">mucha</text>
<text x="58.6" y="167.6">V</text>
</g>
<g font-size="1.3" fill="#725600">
<text x="92.6" y="27.5">5V_ISO_1</text>
<text x="14.8" y="36.4">In_MP_1</text>
<text x="165.3" y="41.5">Out_MP_1</text>
<text x="89.1" y="56.7">5V_ISO_1</text>
<text x="93.9" y="66.9">5V_ISO_2</text>
<text x="16.1" y="75.8">In_MP_2</text>
<text x="166.6" y="80.9">Out_MP_2</text>
<text x="90.4" y="97.4">5V_ISO_2</text>
<text x="90.1" y="110.1">5V_ISO_3</text>
<text x="17.4" y="119">In_MP_3</text>
<text x="162.8" y="124.1">Out_MP_3</text>
<text x="89.1" y="141.8">5V_ISO_3</text>
<text x="74.8" y="150.7">5V_ISO_1</text>
<text x="90.1" y="153.3">5V_ISO_1</text>
<text x="19.7" y="162.2">In_DC</text>
<text x="162.8" y="167.2">Out_DC</text>
<text x="90.4" y="185">5V_ISO_1</text>
</g>
<g font-size="1.3" fill="#a90000">
<text x="95.8" y="35.3">2</text>
<text x="102.6" y="32.5" transform="rotate(-90 102.6 32.5)">1</text>
<text x="107.7" y="32.5" transform="rotate(-90 107.7 32.5)">8</text>
<text x="113.6" y="37.8">7</text>
<text x="133.9" y="37.8">2</text>
<text x="146" y="40.4">14</text>
<text x="95.8" y="45.5">3</text>
<text x="113.6" y="42.9">6</text>
<text x="133.9" y="42.9">1</text>
<text x="102.6" y="50.2" transform="rotate(-90 102.6 50.2)">4</text>
<text x="107.7" y="50.2" transform="rotate(-90 107.7 50.2)">5</text>
<text x="103.9" y="71.8" transform="rotate(-90 103.9 71.8)">1</text>
<text x="109" y="71.8" transform="rotate(-90 109 71.8)">8</text>
<text x="97.1" y="74.7">2</text>
<text x="114.9" y="77.2">7</text>
<text x="135.2" y="77.2">4</text>
<text x="114.9" y="82.3">6</text>
<text x="135.2" y="82.3">5</text>
<text x="147.9" y="79.8">6</text>
<text x="97.1" y="84.8">3</text>
<text x="103.9" y="89.6" transform="rotate(-90 103.9 89.6)">4</text>
<text x="109" y="89.6" transform="rotate(-90 109 89.6)">5</text>
<text x="93.3" y="117.9">2</text>
<text x="100.1" y="115" transform="rotate(-90 100.1 115)">1</text>
<text x="105.2" y="115" transform="rotate(-90 105.2 115)">8</text>
<text x="111.1" y="125.5">6</text>
<text x="111.1" y="120.4">7</text>
<text x="131.4" y="125.5">8</text>
<text x="131.4" y="120.4">9</text>
<text x="144.1" y="122.9">7</text>
<text x="93.3" y="128">3</text>
<text x="100.1" y="132.8" transform="rotate(-90 100.1 132.8)">4</text>
<text x="105.2" y="132.8" transform="rotate(-90 105.2 132.8)">5</text>
<text x="162.3" y="141" transform="rotate(-90 162.3 141)">3</text>
<text x="162.3" y="153.1" transform="rotate(-90 162.3 153.1)">10</text>
<text x="93.3" y="161">2</text>
<text x="100.1" y="158.2" transform="rotate(-90 100.1 158.2)">1</text>
<text x="105.2" y="158.2" transform="rotate(-90 105.2 158.2)">8</text>
<text x="111.1" y="163.6">7</text>
<text x="130.8" y="163.6">11</text>
<text x="143.5" y="166.1">13</text>
<text x="93.3" y="171.2">3</text>
<text x="111.1" y="168.7">6</text>
<text x="130.8" y="168.7">12</text>
<text x="100.1" y="176" transform="rotate(-90 100.1 176)">4</text>
<text x="105.2" y="176" transform="rotate(-90 105.2 176)">5</text>
</g>
</svg>
